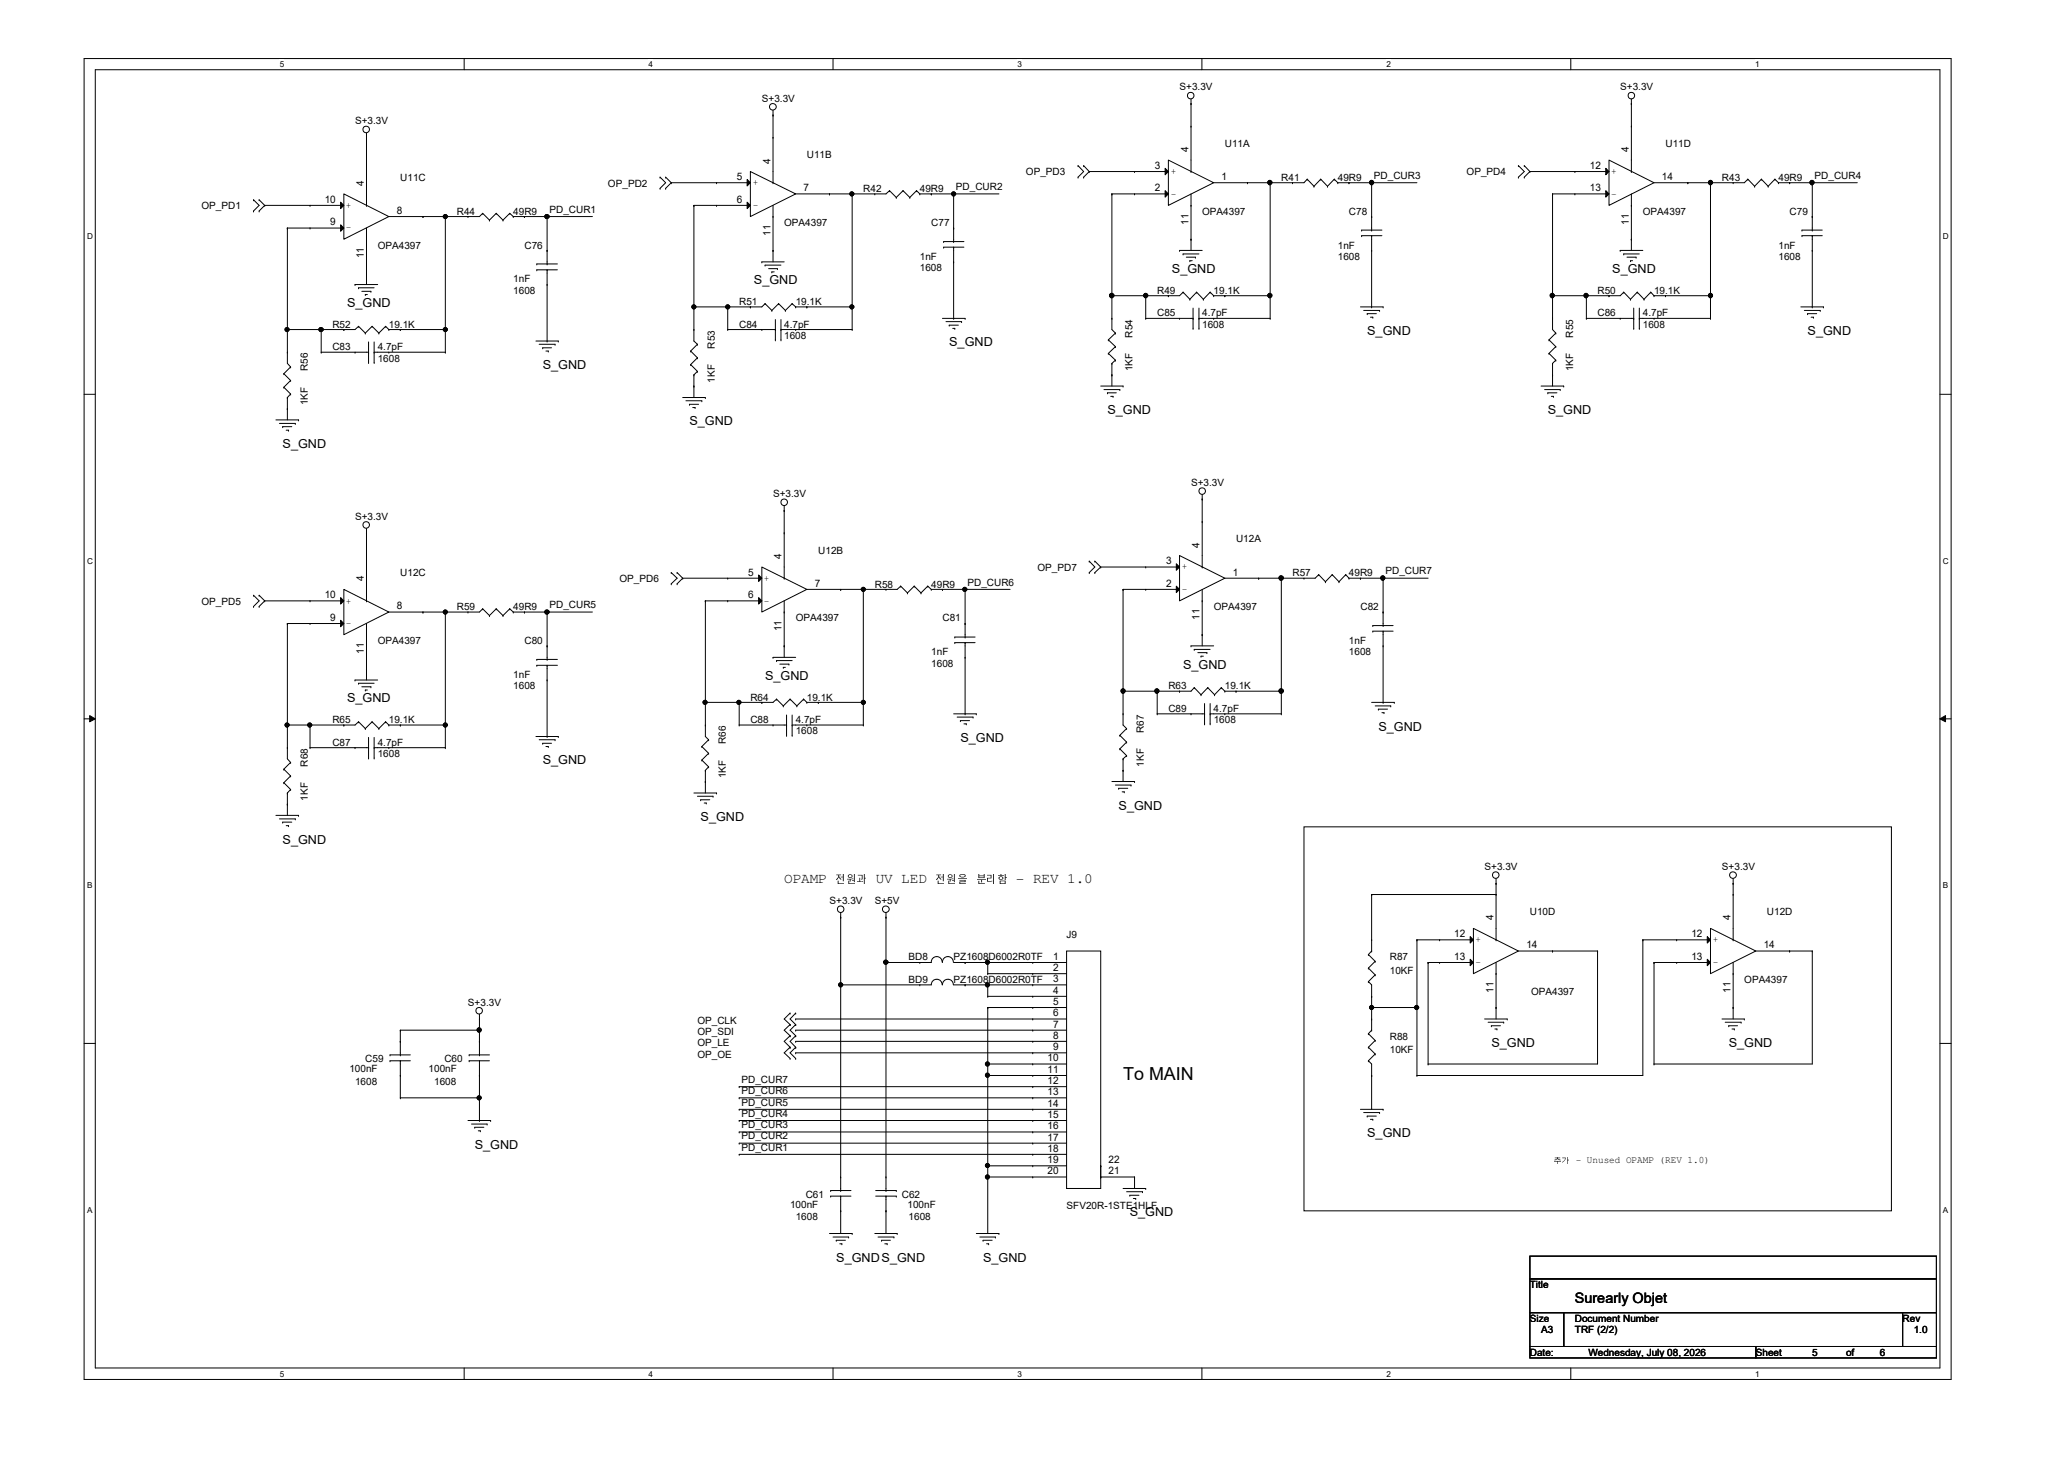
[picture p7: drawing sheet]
<svg xmlns="http://www.w3.org/2000/svg" width="297mm" height="210mm" viewBox="0 0 297 210" stroke-linecap="round" stroke-linejoin="round" font-family="sans-serif">
<path d="M12.1 8.4h268.7v190.1h-268.7zM13.7 10h265.5v186.8h-265.5z" fill="none" stroke="#000" stroke-width=".14"/>
<g fill="#fff">
<path d="M40.3 8.6h.5v1.3h-.5z"/>
<path d="M40.3 197h.5v1.3h-.5z"/>
</g>
<path d="M66.8 8.4v1.6M66.8 196.8v1.6" fill="none" stroke="#000" stroke-width=".14"/>
<g fill="#fff">
<path d="M93.3 8.6h.6v1.3h-.6z"/>
<path d="M93.3 197h.6v1.3h-.6z"/>
</g>
<path d="M119.9 8.4v1.6M119.9 196.8v1.6" fill="none" stroke="#000" stroke-width=".14"/>
<g fill="#fff">
<path d="M146.4 8.6h.6v1.3h-.6z"/>
<path d="M146.4 197h.6v1.3h-.6z"/>
</g>
<path d="M173 8.4v1.6M173 196.8v1.6" fill="none" stroke="#000" stroke-width=".14"/>
<g fill="#fff">
<path d="M199.5 8.6h.6v1.3h-.6z"/>
<path d="M199.5 197h.6v1.3h-.6z"/>
</g>
<path d="M226.1 8.4v1.6M226.1 196.8v1.6" fill="none" stroke="#000" stroke-width=".14"/>
<g fill="#fff">
<path d="M252.6 8.6h.6v1.3h-.6z"/>
<path d="M252.6 197h.6v1.3h-.6z"/>
<path d="M12.5 33.4h.8v1.3h-.8z"/>
<path d="M279.6 33.4h.8v1.3h-.8z"/>
<path d="M12.5 80.1h.8v1.3h-.8z"/>
<path d="M279.6 80.1h.8v1.3h-.8z"/>
</g>
<path d="M12.1 56.7h1.6M279.2 56.7h1.6" fill="none" stroke="#000" stroke-width=".14"/>
<g fill="#fff">
<path d="M12.5 126.7h.7v1.4h-.7z"/>
<path d="M279.6 126.7h.7v1.4h-.7z"/>
</g>
<path d="M12.1 103.4h1.6M12.9 103l.8 .4-.8 .4zM279.2 103.4l.8-.4v.8zM279.2 103.4h1.6" fill="none" stroke="#000" stroke-width=".14"/>
<path d="M12.9 103l.8 .4-.8 .4zM279.2 103.4l.8-.4v.8z" fill="#000"/>
<g fill="#fff">
<path d="M12.5 173.4h.7v1.4h-.7z"/>
<path d="M279.6 173.4h.7v1.4h-.7z"/>
</g>
<g fill="none" stroke="#000" stroke-width=".14">
<path d="M52.7 19.8h.1M52.7 19.1v10.4M111.2 16.6h.1M111.2 19.8h.1M111.2 15.9v10.4M171.4 14.9h.1M171.4 18.2h.1M171.4 14.3v10.4M234.8 14.9h.1M234.8 18.2h.1M234.8 14.3v10.4M36.5 30.4h.1"/>
<path d="M36.5 28.7h.1M36.5 28.7l.8 .8-.8 .9M37.3 28.7h.1M37.3 30.4h.1M37.3 28.7l.8 .8M38.1 29.5h.1M38.1 29.5l-.8 .9M38.1 29.5h11.4M41.4 32.8h.1M41.4 32.8v19.5l.4 .5M41.4 32.8h8.1M44.6 29.5h.1"/>
<path d="M44.6 32.8h.1M49 29.1l.5 .4-.5 .5zM49 32.3l.5 .5-.5 .5zM49.5 27.9l6.5 3.3-6.5 3.2zM52.7 29.5h.1M52.7 34.4h.1M52.7 39.3h.1M52.7 23h.1M52.7 32.8v8.1M60.9 31.2h.1M64.1 31.2h.1M64.1 31.2v19.5"/>
<path d="M67.3 31.2h.1M69.5 30.7h.1M69.5 30.7l-.5 .5h-13M69.5 30.7l.9 1M70.4 31.7h.1M71.4 30.7h.1M71.4 30.7l-1 1M71.4 30.7l1 1M72.4 31.7h.1M73.4 30.7h.1M73.4 30.7l-1 1M73.4 30.7l.5 .5"/>
<path d="M73.9 31.2h.1M73.9 31.2h11.4M75.5 31.2h.1M77.3 38.8h.1M77.3 38h.1M77.3 38.8h2.9M77.3 38h2.9M78.7 38h.1M78.7 38.8h.1M78.7 36h.1M78.7 31.2h.1M78.7 31.2v6.8"/>
<path d="M78.7 38.8v10.3M95 27.1h.1M95 25.5h.1M95 25.5l.8 .8-.8 .8M95.8 25.5h.1M95.8 27.1h.1M95.8 25.5l.8 .8M96.6 26.3h.1M96.6 26.3l-.8 .8M96.6 26.3h11.4M99.9 29.5h.1M99.9 29.5h8.1"/>
<path d="M99.9 29.5v19.6l.5 .4M103.1 26.3h.1M103.1 29.5h.1M107.5 25.8l.5 .5-.5 .5zM107.5 29.1l.5 .4-.5 .5zM108 24.7l6.5 3.2-6.5 3.3zM109.6 37.7h.1M109.6 37.7h3.3M110.1 38.1h.1M110.1 38.1h2.3M110.6 38.7h1.3M111.1 39.1h.1"/>
<path d="M111.1 39.1h.3M111.2 26.3h.1M111.2 31.2h.1M111.2 36h.1M111.2 29.5v8.2M111.9 38.7h.1M119.4 27.9h.1M122.6 27.9h.1M122.6 27.9v19.5M125.9 27.9h.1M128 27.4h.1M128 27.4l-.5 .5h-13"/>
<path d="M128 27.4l1 1M129 28.4h.1M130 27.4h.1M130 27.4l-1 1M130 27.4l.9 1M130.9 28.4h.1M131.9 27.4h.1M131.9 27.4l-1 1M131.9 27.4l.5 .5M132.4 27.9h.1M132.4 27.9h11.4M134 27.9h.1"/>
<path d="M135.8 35.6h.1M135.8 34.8h.1M135.8 35.6h2.9M135.8 34.8h2.9M137.2 34.8h.1M137.2 35.6h.1M137.2 32.8h.1M137.2 37.7h.1M137.2 27.9h.1M137.2 27.9v6.9M137.2 35.6v10.2M155.1 25.5h.1"/>
<path d="M155.1 23.8h.1M155.1 23.8l.9 .9-.9 .8M156 23.8h.1M156 25.5h.1M156 23.8l.8 .9M156.8 24.7h.1M156.8 24.7l-.8 .8M156.8 24.7h11.3M160 27.9h.1M160 27.9h8.1M160 27.9v19.5l.5 .5M163.3 24.7h.1"/>
<path d="M163.3 27.9h.1M167.7 24.2l.4 .5-.4 .4zM167.7 27.4l.4 .5-.4 .5zM168.1 23l6.6 3.3-6.6 3.2zM169.8 36h.1M169.8 36h3.2M170.3 36.5h.1M170.3 36.5h2.2M170.7 37h1.3M171.2 37.5h.1M171.2 37.5h.4M171.4 24.7h.1"/>
<path d="M171.4 29.5h.1M171.4 34.4h.1M171.4 27.9v8.1M172 37h.1M179.5 26.3h.1M182.8 26.3h.1M182.8 26.3v19.5M186 26.3h.1M188.1 25.8h.1M188.1 25.8l-.4 .5h-13M188.1 25.8l1 1M189.1 26.8h.1"/>
<path d="M190.1 25.8h.1M190.1 25.8l-1 1M190.1 25.8l.9 1M191 26.8h.1M192 25.8h.1M192 25.8l-1 1M192 25.8l.5 .5M192.5 26.3h.1M192.5 26.3h11.4M194.1 26.3h.1M196 33.9h.1M196 33.1h.1"/>
<path d="M196 33.9h2.9M196 33.1h2.9M197.4 33.1h.1M197.4 33.9h.1M197.4 31.2h.1M197.4 36h.1M197.4 26.3h.1M197.4 26.3v6.8M197.4 33.9v10.3M218.5 25.5h.1M218.5 23.8h.1M218.5 23.8l.9 .9-.9 .8"/>
<path d="M219.4 23.8h.1M219.4 25.5h.1M219.4 23.8l.8 .9M220.2 24.7h.1M220.2 24.7l-.8 .8M220.2 24.7h11.4M223.4 27.9h.1M223.4 27.9h8.2M223.4 27.9v19.5l.5 .5M226.6 24.7h.1M226.6 27.9h.1M231.1 24.2l.5 .5-.5 .4z"/>
<path d="M231.1 27.4l.5 .5-.5 .5zM231.6 23l6.4 3.3-6.4 3.2zM233.2 36h.1M233.2 36h3.2M233.7 36.5h.1M233.7 36.5h2.2M234.1 37h1.4M234.7 37.5h.1M234.7 37.5h.2M234.8 24.7h.1M234.8 29.5h.1M234.8 34.4h.1"/>
<path d="M234.8 27.9v8.1M235.5 37h.1M242.9 26.3h.1M246.2 26.3h.1M246.2 26.3v19.5M249.4 26.3h.1M251.5 25.8h.1M251.5 25.8l-.5 .5h-13M251.5 25.8l1 1M252.5 26.8h.1M253.5 25.8h.1M253.5 25.8l-1 1"/>
<path d="M253.5 25.8l1 1M254.5 26.8h.1M255.4 25.8h.1M255.4 25.8l-.9 1M255.4 25.8l.5 .5M255.9 26.3h.1M255.9 26.3h11.4M257.6 26.3h.1M259.3 33.9h.1M259.3 33.1h.1M259.3 33.9h3M259.3 33.1h3"/>
<path d="M260.8 33.1h.1M260.8 33.9h.1M260.8 31.2h.1M260.8 36h.1M260.8 26.3h.1M260.8 26.3v6.8M260.8 33.9v10.3M40.8 53.8h.1M40.8 55.7h.1M40.8 53.8l1 .9M40.8 55.7l1 1M41.4 57.2h.1"/>
<path d="M41.4 50.7h.1M41.4 58.8h.1M41.4 47.4h.1M41.4 57.2v3.2M41.8 52.8h.1M41.8 54.7h.1M41.8 56.7h.1M41.8 52.8l-1 1M41.8 54.7l-1 1M41.8 56.7l-.4 .5M46.2 47.4h.1M46.2 50.7h.1"/>
<path d="M46.2 50.7h6.8M46.2 47.4v3.3M49.5 47.4h.1M51.1 40.9h.1M51.1 50.7h.1M51.1 40.9h3.3M51.6 41.4h.1M51.6 46.9h.1M51.6 41.4h2.2M51.6 46.9l-.5 .5h-9.7M51.6 46.9l1 1M52.1 41.9h1.3"/>
<path d="M52.6 42.4h.1M52.6 47.9h.1M52.6 42.4h.3M53 50.7h.1M53 52.2h.1M53 49.2v3M53.4 41.9h.1M53.5 46.9h.1M53.5 46.9l-.9 1M53.5 46.9l1 1M53.8 52.2h.1M53.8 50.7h.1"/>
<path d="M53.8 50.7h10.3M53.8 49.2v3M54.5 47.9h.1M55.5 46.9h.1M55.5 46.9l-1 1M55.5 46.9l.5 .5M56 50.7h.1M56 47.4h.1M56 47.4h8.1M57.6 47.4h.1M64.1 50.7h.1M64.1 47.4h.1"/>
<path d="M77.1 49.1h3.2M77.6 49.5h2.3M78.1 50h.1M78.1 50h1.3M78.6 50.5h.3M78.7 40.9h.1M78.7 49.1h.1M78.9 50.5h.1M79.9 49.5h.1M80.3 49.1h.1M98.3 57.2h3.2M98.7 57.7h2.3"/>
<path d="M99.2 58.2h.1M99.2 58.2h1.3M99.4 50.5h.1M99.4 52.5h.1M99.4 50.5l1 1M99.4 52.5l1 .9M99.7 58.6h.3M99.9 53.9h.1M99.9 47.4h.1M99.9 55.5h.1M99.9 44.2h.1M99.9 53.9v3.3"/>
<path d="M100 58.6h.1M100.4 49.5h.1M100.4 51.5h.1M100.4 53.4h.1M100.4 53.4l-.5 .5M100.4 49.5l-1 1M100.4 51.5l-1 1M101 57.7h.1M101.5 57.2h.1M104.7 44.2h.1M104.7 47.4h.1M104.7 47.4h6.9"/>
<path d="M104.7 44.2v3.2M108 44.2h.1M109.6 47.4h.1M110.1 43.7h.1M110.1 43.7l-.5 .5h-9.7M110.1 43.7l1 1M111.1 44.7h.1M111.6 47.4h.1M111.6 48.9h.1M111.6 46v2.9M112.1 43.7h.1M112.1 43.7l-1 1"/>
<path d="M112.1 43.7l.9 1M112.4 48.9h.1M112.4 47.4h.1M112.4 47.4h10.2M112.4 46v2.9M113 44.7h.1M114 43.7h.1M114 43.7l-1 1M114 43.7l.5 .5M114.5 44.2h.1M114.5 47.4h.1M114.5 44.2h8.1"/>
<path d="M116.1 44.2h.1M122.6 47.4h.1M122.6 44.2h.1M135.6 45.8h3.3M136.1 46.3h2.3M136.6 46.8h.1M136.6 46.8h1.3M137.1 47.2h.3M137.2 45.8h.1M137.4 47.2h.1M138.4 46.3h.1M138.9 45.8h.1"/>
<path d="M158.4 55.5h3.2M158.9 56h2.3M159.4 56.5h.1M159.4 56.5h1.3M159.5 48.9h.1M159.5 50.8h.1M159.5 48.9l1 1M159.5 50.8l1 1M159.8 57h.4M160 52.3h.1M160 45.8h.1M160 53.9h.1"/>
<path d="M160 42.5h.1M160 52.3v3.2M160.2 57h.1M160.5 47.9h.1M160.5 49.9h.1M160.5 51.8h.1M160.5 47.9l-1 1M160.5 49.9l-1 .9M160.5 51.8l-.5 .5M161.2 56h.1M161.6 55.5h.1M164.9 42.5h.1"/>
<path d="M164.9 45.8h.1M164.9 45.8h6.8M164.9 42.5v3.3M168.1 42.5h.1M169.8 45.8h.1M170.3 42h.1M170.3 42l-.5 .5h-9.8M170.3 42l.9 1.1M171.2 43.1h.1M171.7 45.8h.1M171.7 47.2h.1M171.7 44.3v2.9"/>
<path d="M172.2 42h.1M172.2 42l-1 1.1M172.2 42l1 1.1M172.5 47.2h.1M172.5 45.8h.1M172.5 45.8h10.3M172.5 44.3v2.9M173.2 43.1h.1M174.2 42h.1M174.2 42l-1 1.1M174.2 42l.5 .5M174.7 42.5h.1"/>
<path d="M174.7 45.8h.1M174.7 42.5h8.1M176.3 42.5h.1M182.8 45.8h.1M182.8 42.5h.1M195.8 44.2h3.2M196.3 44.7h2.2M196.8 45.1h.1M196.8 45.1h1.3M197.2 45.6h.4M197.4 44.2h.1M197.6 45.6h.1"/>
<path d="M198.5 44.7h.1M199 44.2h.1M221.8 55.5h3.2M222.3 56h2.2M222.8 56.5h.1M222.8 56.5h1.3M222.9 48.9h.1M222.9 50.8h.1M222.9 48.9l1 1M222.9 50.8l1 1M223.3 57h.3M223.4 52.3h.1"/>
<path d="M223.4 45.8h.1M223.4 53.9h.1M223.4 42.5h.1M223.4 52.3v3.2M223.6 57h.1M223.9 47.9h.1M223.9 49.9h.1M223.9 51.8h.1M223.9 51.8l-.5 .5M223.9 47.9l-1 1M223.9 49.9l-1 .9M224.5 56h.1"/>
<path d="M225 55.5h.1M228.3 42.5h.1M228.3 45.8h.1M228.3 45.8h6.8M228.3 42.5v3.3M231.6 42.5h.1M233.2 45.8h.1M233.7 42h.1M233.7 42l-.5 .5h-9.8M233.7 42l1 1.1M234.7 43.1h.1M235.1 45.8h.1"/>
<path d="M235.1 47.2h.1M235.1 44.3v2.9M235.6 42h.1M235.6 42l-.9 1.1M235.6 42l1 1.1M235.9 47.2h.1M235.9 45.8h.1M235.9 45.8h10.3M235.9 44.3v2.9M236.6 43.1h.1M237.6 42h.1M237.6 42l-1 1.1"/>
<path d="M237.6 42l.4 .5M238 45.8h.1M238 42.5h.1M238 42.5h8.2M239.7 42.5h.1M246.2 45.8h.1M246.2 42.5h.1M259.2 44.2h3.2M259.7 44.7h2.3M260.1 45.1h.1M260.1 45.1h1.3M260.6 45.6h.4"/>
<path d="M260.8 44.2h.1M261 45.6h.1M262 44.7h.1M262.4 44.2h.1M39.7 60.4h3.3M40.2 60.9h2.3M40.7 61.4h.1M40.7 61.4h1.3M41.2 61.9h.3M41.5 61.9h.1M42.5 60.9h.1M43 60.4h.1"/>
<path d="M52.7 76.7h.1M52.7 79.9h.1M52.7 76v10.4M112.9 73.4h.1M112.9 76.7h.1M112.9 72.8v10.4M169.8 79.9l6.5 3.3-6.5 3.2zM173 71.8h.1M173 75.1h.1M173 71.2v10.4M36.5 87.2h.1M36.5 85.6h.1"/>
<path d="M36.5 85.6l.8 .8-.8 .8M37.3 85.6h.1M37.3 87.2h.1M37.3 85.6l.8 .8M38.1 86.4h.1M38.1 86.4l-.8 .8M38.1 86.4h11.4M41.4 89.7h.1M41.4 89.7h8.1M41.4 89.7v19.5l.4 .5M44.6 86.4h.1M44.6 89.7h.1"/>
<path d="M49 86l.5 .4-.5 .5zM49 89.2l.5 .5-.5 .5zM49.5 84.8l6.5 3.3-6.5 3.2zM51.1 97.8h.1M51.1 97.8h3.3M51.6 98.3h.1M51.6 98.3h2.2M52.1 98.8h1.3M52.6 99.3h.1M52.6 99.3h.3M52.7 86.4h.1M52.7 91.3h.1"/>
<path d="M52.7 96.2h.1M52.7 89.7v8.1M53.4 98.8h.1M60.9 88.1h.1M64.1 88.1h.1M64.1 88.1v19.5M67.3 88.1h.1M69.5 87.6h.1M69.5 87.6l-.5 .5h-13M69.5 87.6l.9 1M70.4 88.6h.1M71.4 87.6h.1"/>
<path d="M71.4 87.6l-1 1M71.4 87.6l1 1M72.4 88.6h.1M73.4 87.6h.1M73.4 87.6l-1 1M73.4 87.6l.5 .5M73.9 88.1h.1M73.9 88.1h11.4M75.5 88.1h.1M77.3 95.7h.1M77.3 94.9h.1M77.3 95.7h2.9"/>
<path d="M77.3 94.9h2.9M78.7 94.9h.1M78.7 95.7h.1M78.7 92.9h.1M78.7 97.8h.1M78.7 88.1h.1M78.7 88.1v6.8M78.7 95.7v10.3M96.6 84h.1M96.6 82.4h.1M96.6 82.4l.8 .8-.8 .8M97.4 82.4h.1"/>
<path d="M97.4 84h.1M97.4 82.4l.9 .8M98.3 83.2h.1M98.3 83.2l-.9 .8M98.3 83.2h11.3M101.5 86.4h.1M101.5 86.4h8.1M101.5 86.4v19.6l.5 .4M104.7 83.2h.1M104.7 86.4h.1M109.2 82.7l.4 .5-.4 .5zM109.2 86l.4 .4-.4 .5z"/>
<path d="M109.6 81.6l6.5 3.2-6.5 3.3zM111.2 94.6h.1M111.2 94.6h3.3M111.8 95h.1M111.8 95h2.2M112.2 95.5h1.3M112.7 96h.1M112.7 96h.3M112.9 83.2h.1M112.9 88.1h.1M112.9 92.9h.1M112.9 86.4v8.2"/>
<path d="M113.5 95.5h.1M121 84.8h.1M124.2 84.8h.1M124.2 84.8v19.5M127.5 84.8h.1M129.6 84.3h.1M129.6 84.3l-.5 .5h-13M129.6 84.3l1 1M130.6 85.3h.1M131.6 84.3h.1M131.6 84.3l-1 1M131.6 84.3l.9 1"/>
<path d="M132.5 85.3h.1M133.5 84.3h.1M133.5 84.3l-1 1M133.5 84.3l.5 .5M134 84.8h.1M134 84.8h11.4M135.6 84.8h.1M137.4 92.5h.1M137.4 91.7h.1M137.4 92.5h2.9M137.4 91.7h2.9M138.9 91.7h.1"/>
<path d="M138.9 92.5h.1M138.9 89.7h.1M138.9 94.6h.1M138.9 84.8h.1M138.9 84.8v6.9M138.9 92.5v10.2M156.8 82.4h.1M156.8 80.7h.1M156.8 80.7l.8 .9-.8 .8M157.6 80.7h.1M157.6 82.4h.1M157.6 80.7l.8 .9"/>
<path d="M158.4 81.6h.1M158.4 81.6l-.8 .8M158.4 81.6h11.4M161.6 84.8h.1M161.6 99.4h.1M161.6 84.8h8.2M161.6 84.8v19.5l.5 .5M164.9 81.6h.1M164.9 84.8h.1M166.5 99.4h.1M166.5 99.4v3.3M169.3 81.1l.5 .5-.5 .4z"/>
<path d="M169.3 84.3l.5 .5-.5 .5zM169.8 99.4h.1M171.4 92.9h.1M171.4 92.9h3.3M171.9 93.4h.1M171.9 98.9h.1M171.9 93.4h2.3M171.9 98.9l-.5 .5h-9.8M171.9 98.9l.9 1M172.4 93.9h1.3M172.8 94.4h.1M172.8 99.9h.1"/>
<path d="M172.8 94.4h.4M173 81.6h.1M173 86.4h.1M173 91.3h.1M173 84.8v8.1M173.7 93.9h.1M173.8 98.9h.1M173.8 98.9l-1 1M173.8 98.9l1 1M174.8 99.9h.1M175.8 98.9h.1M175.8 98.9l-1 1"/>
<path d="M175.8 98.9l.5 .5M176.3 99.4h.1M176.3 99.4h8.1M177.9 99.4h.1M181.1 83.2h.1M184.4 83.2h.1M184.4 99.4h.1M184.4 83.2v19.5M187.7 83.2h.1M189.8 82.7h.1M189.8 82.7l-.5 .5h-13M189.8 82.7l1 1"/>
<path d="M190.8 83.7h.1M191.7 82.7h.1M191.7 82.7l-.9 1M191.7 82.7l1 1M192.7 83.7h.1M193.7 82.7h.1M193.7 82.7l-1 1M193.7 82.7l.4 .5M194.1 83.2h.1M194.1 83.2h11.4M195.8 83.2h.1M197.6 90.8h.1"/>
<path d="M197.6 90h.1M197.6 90.8h2.9M197.6 90h2.9M199 90h.1M199 90.8h.1M199 88.1h.1M199 92.9h.1M199 83.2h.1M199 83.2v6.8M199 90.8v10.2M39.7 117.3h3.3M40.2 117.8h2.3"/>
<path d="M40.7 118.3h.1M40.7 118.3h1.3M40.8 110.7h.1M40.8 112.6h.1M40.8 110.7l1 .9M40.8 112.6l1 1M41.2 118.8h.3M41.4 114.1h.1M41.4 107.6h.1M41.4 115.7h.1M41.4 104.3h.1M41.4 114.1v3.2"/>
<path d="M41.5 118.8h.1M41.8 109.7h.1M41.8 111.6h.1M41.8 113.6h.1M41.8 109.7l-1 1M41.8 111.6l-1 1M41.8 113.6l-.4 .5M42.5 117.8h.1M43 117.3h.1M44.6 104.3h.1M44.6 107.6h.1M44.6 107.6h8.4"/>
<path d="M44.6 104.3v3.3M49.5 104.3h.1M51.1 107.6h.1M51.6 103.8h.1M51.6 103.8l-.5 .5h-9.7M51.6 103.8l1 1M52.6 104.8h.1M53 107.6h.1M53 109.1h.1M53 106.1v3M53.5 103.8h.1M53.5 103.8l-.9 1"/>
<path d="M53.5 103.8l1 1M53.8 109.1h.1M53.8 107.6h.1M53.8 106.1v3M53.8 107.6h10.3M54.5 104.8h.1M55.5 103.8h.1M55.5 103.8l-1 1M55.5 103.8l.5 .5M56 104.3h.1M56 107.6h.1M56 104.3h8.1"/>
<path d="M57.6 104.3h.1M64.1 107.6h.1M64.1 104.3h.1M77.1 106h3.2M77.6 106.4h2.3M78.1 106.9h.1M78.1 106.9h1.3M78.6 107.4h.3M78.7 106h.1M78.9 107.4h.1M79.9 106.4h.1M80.3 106h.1"/>
<path d="M99.9 114.1h3.2M100.4 114.6h2.2M100.8 115.1h.1M100.8 115.1h1.3M101 107.4h.1M101 109.3h.1M101 107.4l1 1M101 109.3l1 1M101.3 115.5h.3M101.5 110.8h.1M101.5 104.3h.1M101.5 112.4h.1"/>
<path d="M101.5 101h.1M101.5 110.8v3.3M101.6 115.5h.1M102 106.4h.1M102 108.4h.1M102 110.3h.1M102 106.4l-1 1M102 108.4l-1 .9M102 110.3l-.5 .5M102.6 114.6h.1M103.1 114.1h.1M106.4 101h.1"/>
<path d="M106.4 104.3h.1M106.4 104.3h6.8M106.4 101v3.3M109.6 101h.1M111.2 104.3h.1M111.8 100.6h.1M111.8 100.6l-.6 .4h-9.7M111.8 100.6l.9 1M112.7 101.6h.1M113.2 104.3h.1M113.2 105.8h.1M113.2 102.9v2.9"/>
<path d="M113.7 100.6h.1M113.7 100.6l-1 1M113.7 100.6l1 1M114 105.8h.1M114 104.3h.1M114 104.3h10.2M114 102.9v2.9M114.7 101.6h.1M115.7 100.6h.1M115.7 100.6l-1 1M115.7 100.6l.4 .4M116.1 101h.1"/>
<path d="M116.1 104.3h.1M116.1 101h8.1M117.8 101h.1M124.2 104.3h.1M124.2 101h.1M137.2 102.7h3.3M137.7 103.2h2.3M138.2 103.7h.1M138.2 103.7h1.3M138.7 104.1h.4M138.9 102.7h.1M139.1 104.1h.1"/>
<path d="M140 103.2h.1M140.5 102.7h.1M160 112.4h3.3M160.5 112.9h2.3M161 113.4h.1M161 113.4h1.3M161.2 105.8h.1M161.2 107.7h.1M161.2 105.8l.9 1M161.2 107.7l.9 1M161.5 113.9h.3M161.6 109.2h.1"/>
<path d="M161.6 102.7h.1M161.6 110.8h.1M161.6 109.2v3.2M161.8 113.9h.1M162.1 104.8h.1M162.1 106.8h.1M162.1 108.7h.1M162.1 104.8l-.9 1M162.1 106.8l-.9 .9M162.1 108.7l-.5 .5M162.8 112.9h.1M163.3 112.4h.1"/>
<path d="M166.5 102.7h.1M166.5 102.7h6.9M171.4 102.7h.1M173.4 102.7h.1M173.4 104.1h.1M173.4 101.2v2.9M174.2 104.1h.1M174.2 102.7h.1M174.2 102.7h10.2M174.2 101.2v2.9M176.3 102.7h.1M184.4 102.7h.1"/>
<path d="M187.7 119h84.5v55.2h-84.5zM197.4 101h3.3M197.9 101.6h2.2M198.4 102h.1M198.4 102h1.3M198.9 102.5h.3M199 101h.1M199.2 102.5h.1M200.1 101.6h.1M200.7 101h.1M121 132h.1M121 131.3v40"/>
<path d="M127.5 132h.1M127.5 138.5h.1M127.5 131.3v40M132.4 138.5h.1M135.6 138.4a.78 .78 0 0 0-.8-.8 .78 .78 0 0 0-.8 .9h-6.5M137.2 138.4a.78 .78 0 0 0-.8-.8 .78 .78 0 0 0-.8 .9M137.2 138.5h16.3M138.9 138.5h.1M142.2 138.5h.1M142.2 138.5v1.6M148.6 138.5h.1M153.5 136.8h4.9v34.2h-4.9z"/>
<path d="M196.9 139.3h.1M196.9 137.3h.1M196.9 139.3l1 1M196.9 137.3l1 1M197.4 136.8h.1M197.4 135.2h.1M197.4 128.7h.1M197.4 136.8l-.5 .5M197.4 128.7v8.1M197.4 128.7h17.9M197.9 138.3h.1M197.9 138.3l-1 1"/>
<path d="M203.9 135.2h.1M203.9 135.2h8.1M203.9 135.2v19.5M205.5 138.5h.1M205.5 138.5h6.5M205.5 138.5v14.6M207.2 135.2h.1M207.2 138.5h.1M211.6 134.7l.4 .5-.4 .5zM211.6 138l.4 .5-.4 .4zM212 133.6l6.5 3.2-6.5 3.3zM215.3 127.1h.1"/>
<path d="M215.3 135.2h.1M215.3 128.7h.1M215.3 126.4v8.8M215.3 138.5v8.1M218.5 136.8h11.4M223.4 136.8h.1M229.9 136.8h.1M229.9 136.8v16.3h-24.4M236.4 135.2h.1M236.4 135.2v19.5h-32.5M236.4 135.2h9.8M238 138.5h.1"/>
<path d="M238 138.5h8.2M238 138.5v14.6M241.3 135.2h.1M241.3 138.5h.1M245.7 134.7l.5 .5-.5 .5zM245.7 138l.5 .5-.5 .4zM246.2 133.6l6.5 3.2-6.5 3.3zM249.4 127.1h.1M249.4 135.2h.1M249.4 128.7h.1M249.4 126.4v8.8M249.4 138.5v8.1"/>
<path d="M252.7 136.8h8.1M257.6 136.8h.1M260.8 136.8h.1M260.8 136.8v16.3h-22.8M12.1 150.1h1.6M56.1 152.6h.1M56.1 151.8h.1M56.1 152.6h3M56.1 151.8h3M57.6 151.8h.1M57.6 152.6h.1M57.6 149.8h.1"/>
<path d="M57.6 154.7h.1M57.6 148.2h.1M57.6 157.9h.1M57.6 148.2v3.6M57.6 152.6v5.3M57.6 148.2h11.4M57.6 157.9h11.4M67.5 152.6h.1M67.5 151.8h.1M67.5 152.6h2.9M67.5 151.8h2.9M69 146.6h.1"/>
<path d="M69 151.8h.1M69 152.6h.1M69 149.8h.1M69 154.7h.1M69 148.2h.1M69 157.9h.1M69 145.9v5.9M69 152.6v8.6M106.4 159.6h.1M106.4 157.9h.1M106.4 156.3h.1M106.4 159.6h47.1"/>
<path d="M106.4 156.3h47.1M106.4 157.9h47.1M113.7 145.8h.1M113.7 147.4h.1M113.7 149h.1M113.7 150.7h.1M113.7 152.3h.1M113.7 145.8l-.8 .8 .8 .8M113.7 147.4l-.8 .8 .8 .8M113.7 149l-.8 .8 .8 .9M113.7 150.7l-.8 .8 .8 .8M114.5 145.8h.1"/>
<path d="M114.5 147.4h.1M114.5 149h.1M114.5 150.7h.1M114.5 152.3h.1M114.5 146.6h.1M114.5 148.2h.1M114.5 149.8h.1M114.5 151.5h.1M114.5 146.6h39M114.5 145.8l-.8 .8 .8 .8M114.5 147.4l-.8 .8 .8 .8M114.5 149l-.8 .8 .8 .9"/>
<path d="M114.5 150.7l-.8 .8 .8 .8M114.5 148.2h39M114.5 149.8h39M114.5 151.5h39M121 141.7h13a.78 .78 0 0 1 .8-.8 .78 .78 0 0 1 .8 .8M121 141.7h.1M132.4 141.7h.1M135.6 141.7a.78 .78 0 0 1 .8-.8 .78 .78 0 0 1 .8 .8M137.2 141.7h16.3M138.9 141.7h.1M142.2 154.7h.1M142.2 153.1h.1"/>
<path d="M142.2 144.9h.1M142.2 143.3h.1M142.2 141.7h.1M142.2 140.1h.1M142.2 140.1h11.3M142.2 143.3h11.3M142.2 144.9h11.3M142.2 153.1h11.3M142.2 154.7h11.3M142.2 141.7v1.6M142.2 144.9v32.6M148.6 140.1h.1"/>
<path d="M148.6 141.7h.1M148.6 143.3h.1M148.6 144.9h.1M148.6 146.6h.1M148.6 148.2h.1M148.6 149.8h.1M148.6 151.5h.1M148.6 153.1h.1M148.6 154.7h.1M148.6 156.3h.1M148.6 157.9h.1M148.6 159.6h.1"/>
<path d="M195.8 159.6h3.2M196.9 141.2h.1M196.9 152.6h.1M196.9 150.7h.1M196.9 148.7h.1M196.9 141.2l.5 .5v6.5M196.9 152.6l.5 .5v6.5M196.9 150.7l1 .9M196.9 148.7l1 1M197.4 143.3h.1M197.4 148.2h.1M197.4 154.7h.1"/>
<path d="M197.4 146.6h.1M197.4 144.9h.1M197.4 148.2l-.5 .5M197.4 144.9h6.5M197.9 140.3h.1M197.9 151.6h.1M197.9 149.7h.1M197.9 140.3l-1 .9M197.9 151.6l-1 1M197.9 149.7l-1 1M199 159.6h.1M203.9 144.9h.1"/>
<path d="M203.9 154.7h.1M205.5 153.1h.1M213.7 146.6h3.2M214.2 147.1h2.2M214.6 147.6h.1M214.6 147.6h1.3M215.1 148h.3M215.3 140.1h.1M215.3 144.9h.1M215.4 148h.1M216.4 147.1h.1M216.9 146.6h.1"/>
<path d="M238 153.1h.1M247.8 146.6h3.2M248.3 147.1h2.3M248.8 147.6h.1M248.8 147.6h1.3M249.3 148h.3M249.4 140.1h.1M249.4 144.9h.1M249.6 148h.1M250.6 147.1h.1M251 146.6h.1M279.2 150.1h1.6"/>
<path d="M67.3 161.2h3.3M67.9 161.7h2.2M68.3 162.2h.1M68.3 162.2h1.3M68.8 162.7h.3M69 161.2h.1M69.1 162.7h.1M70.1 161.7h.1M70.6 161.2h.1M106.4 166.1h.1M106.4 164.5h.1M106.4 162.9h.1"/>
<path d="M106.4 161.2h.1M106.4 161.2h47.1M106.4 162.9h47.1M106.4 164.5h47.1M106.4 166.1h47.1M119.4 177.5h3.2M119.5 172.1h.1M119.5 171.3h.1M119.5 172.1h3M119.5 171.3h3M119.9 178h2.2M120.4 178.4h.1"/>
<path d="M120.4 178.4h1.3M120.9 178.9h.3M121 171.3h.1M121 172.1h.1M121 169.3h.1M121 174.2h.1M121 172.1v5.4M121.2 178.9h.1M122.1 178h.1M122.6 177.5h.1M125.9 177.5h3.2M126 172.1h3"/>
<path d="M126 171.3h3M126.4 178h2.2M126.9 178.4h.1M126.9 178.4h1.2M127.3 178.9h.4M127.5 171.3h.1M127.5 172.1h.1M127.5 169.3h.1M127.5 174.2h.1M127.5 172.1v5.4M127.7 178.9h.1M128.6 178h.1"/>
<path d="M129 172.1h.1M129 171.3h.1M129.1 177.5h.1M140.5 177.5h3.3M141 178h2.3M141.5 178.4h.1M141.5 178.4h1.3M142 178.9h.3M142.2 169.3h.1M142.2 167.7h.1M142.2 167.7h11.3M142.2 169.3h11.3"/>
<path d="M142.3 178.9h.1M143.3 178h.1M143.8 177.5h.1M148.6 161.2h.1M148.6 162.9h.1M148.6 164.5h.1M148.6 166.1h.1M148.6 167.7h.1M148.6 169.3h.1M158.4 169.3h.1M158.4 167.7h.1M158.4 169.3h4.9"/>
<path d="M158.4 167.7v1.6M161.6 171h3.3M162.1 171.4h2.3M162.6 172h.1M162.6 172h1.3M163.1 172.4h.3M163.3 169.3h.1M163.3 169.3v1.7M163.4 172.4h.1M164.4 171.4h.1M164.9 171h.1M196.3 160.1h2.2"/>
<path d="M196.8 160.6h.1M196.8 160.6h1.3M197.2 161h.4M197.6 161h.1M198.5 160.1h.1M220.2 180.7h58.5v3.3h-58.5zM220.2 184h58.5v4.8h-58.5zM220.2 188.8h4.8v4.9h-4.8zM220.2 193.7h32.5v1.7h-32.5zM225 188.8h48.8v4.9h-48.8zM252.7 193.7h26v1.7h-26zM273.8 188.8h4.9v4.9h-4.9z"/>
<circle cx="52.7" cy="18.6" r=".47"/>
<circle cx="111.2" cy="15.4" r=".48"/>
<circle cx="171.4" cy="13.8" r=".47"/>
<circle cx="234.8" cy="13.8" r=".47"/>
<circle cx="64.1" cy="31.2" r=".3"/>
<circle cx="78.7" cy="31.2" r=".31"/>
<circle cx="122.6" cy="27.9" r=".3"/>
<circle cx="137.2" cy="27.9" r=".3"/>
<circle cx="182.7" cy="26.3" r=".31"/>
<circle cx="197.4" cy="26.3" r=".31"/>
<circle cx="246.2" cy="26.3" r=".31"/>
<circle cx="260.8" cy="26.3" r=".31"/>
<circle cx="41.3" cy="47.4" r=".3"/>
<circle cx="46.2" cy="47.4" r=".31"/>
<circle cx="64.1" cy="47.4" r=".3"/>
<circle cx="99.9" cy="44.1" r=".3"/>
<circle cx="104.7" cy="44.1" r=".3"/>
<circle cx="122.6" cy="44.1" r=".3"/>
<circle cx="160" cy="42.5" r=".32"/>
<circle cx="164.9" cy="42.5" r=".31"/>
<circle cx="182.7" cy="42.5" r=".31"/>
<circle cx="223.4" cy="42.5" r=".31"/>
<circle cx="228.2" cy="42.5" r=".31"/>
<circle cx="246.2" cy="42.5" r=".31"/>
<circle cx="52.7" cy="75.5" r=".47"/>
<circle cx="112.8" cy="72.3" r=".47"/>
<circle cx="173" cy="70.6" r=".47"/>
<circle cx="64.1" cy="88" r=".3"/>
<circle cx="78.7" cy="88" r=".31"/>
<circle cx="124.2" cy="84.8" r=".3"/>
<circle cx="138.9" cy="84.8" r=".3"/>
<circle cx="161.6" cy="99.4" r=".31"/>
<circle cx="166.5" cy="99.4" r=".31"/>
<circle cx="184.4" cy="99.4" r=".32"/>
<circle cx="184.4" cy="83.2" r=".32"/>
<circle cx="199" cy="83.2" r=".31"/>
<circle cx="41.3" cy="104.3" r=".3"/>
<circle cx="44.6" cy="104.3" r=".3"/>
<circle cx="64.1" cy="104.3" r=".3"/>
<circle cx="101.5" cy="101" r=".3"/>
<circle cx="106.3" cy="101" r=".3"/>
<circle cx="124.2" cy="101" r=".3"/>
<circle cx="121" cy="130.8" r=".47"/>
<circle cx="127.5" cy="130.8" r=".48"/>
<circle cx="127.5" cy="138.4" r=".31"/>
<circle cx="142.1" cy="138.4" r=".3"/>
<circle cx="215.3" cy="125.9" r=".47"/>
<circle cx="249.4" cy="125.9" r=".48"/>
<circle cx="68.9" cy="148.2" r=".31"/>
<circle cx="68.9" cy="145.4" r=".47"/>
<circle cx="69" cy="157.9" r=".3"/>
<circle cx="121" cy="141.7" r=".3"/>
<circle cx="142.1" cy="154.7" r=".3"/>
<circle cx="142.1" cy="153.1" r=".3"/>
<circle cx="142.1" cy="141.7" r=".3"/>
<circle cx="197.4" cy="144.9" r=".3"/>
<circle cx="203.9" cy="144.9" r=".3"/>
<circle cx="142.1" cy="167.7" r=".3"/>
<circle cx="142.1" cy="169.3" r=".3"/>
</g>
<g fill="#000">
<path d="M49 29.1l.5 .4-.5 .5zM49 32.3l.5 .5-.5 .5zM107.5 25.8l.5 .5-.5 .5zM107.5 29.1l.5 .4-.5 .5zM167.7 24.2l.4 .5-.4 .4zM167.7 27.4l.4 .5-.4 .5zM231.1 24.2l.5 .5-.5 .4zM231.1 27.4l.5 .5-.5 .5zM49 86l.5 .4-.5 .5zM49 89.2l.5 .5-.5 .5zM109.2 82.7l.4 .5-.4 .5zM109.2 86l.4 .4-.4 .5z"/>
<path d="M169.3 81.1l.5 .5-.5 .4zM169.3 84.3l.5 .5-.5 .5zM211.6 134.7l.4 .5-.4 .5zM211.6 138l.4 .5-.4 .4zM245.7 134.7l.5 .5-.5 .5zM245.7 138l.5 .5-.5 .4z"/>
<circle cx="64.1" cy="31.2" r=".3"/>
<circle cx="78.7" cy="31.2" r=".31"/>
<circle cx="122.6" cy="27.9" r=".3"/>
<circle cx="137.2" cy="27.9" r=".3"/>
<circle cx="182.7" cy="26.3" r=".31"/>
<circle cx="197.4" cy="26.3" r=".31"/>
<circle cx="246.2" cy="26.3" r=".31"/>
<circle cx="260.8" cy="26.3" r=".31"/>
<circle cx="41.3" cy="47.4" r=".3"/>
<circle cx="46.2" cy="47.4" r=".31"/>
<circle cx="64.1" cy="47.4" r=".3"/>
<circle cx="99.9" cy="44.1" r=".3"/>
<circle cx="104.7" cy="44.1" r=".3"/>
<circle cx="122.6" cy="44.1" r=".3"/>
<circle cx="160" cy="42.5" r=".32"/>
<circle cx="164.9" cy="42.5" r=".31"/>
<circle cx="182.7" cy="42.5" r=".31"/>
<circle cx="223.4" cy="42.5" r=".31"/>
<circle cx="228.2" cy="42.5" r=".31"/>
<circle cx="246.2" cy="42.5" r=".31"/>
<circle cx="64.1" cy="88" r=".3"/>
<circle cx="78.7" cy="88" r=".31"/>
<circle cx="124.2" cy="84.8" r=".3"/>
<circle cx="138.9" cy="84.8" r=".3"/>
<circle cx="161.6" cy="99.4" r=".31"/>
<circle cx="166.5" cy="99.4" r=".31"/>
<circle cx="184.4" cy="99.4" r=".32"/>
<circle cx="184.4" cy="83.2" r=".32"/>
<circle cx="199" cy="83.2" r=".31"/>
<circle cx="41.3" cy="104.3" r=".3"/>
<circle cx="44.6" cy="104.3" r=".3"/>
<circle cx="64.1" cy="104.3" r=".3"/>
<circle cx="101.5" cy="101" r=".3"/>
<circle cx="106.3" cy="101" r=".3"/>
<circle cx="124.2" cy="101" r=".3"/>
<circle cx="127.5" cy="138.4" r=".31"/>
<circle cx="142.1" cy="138.4" r=".3"/>
<circle cx="68.9" cy="148.2" r=".31"/>
<circle cx="69" cy="157.9" r=".3"/>
<circle cx="121" cy="141.7" r=".3"/>
<circle cx="142.1" cy="154.7" r=".3"/>
<circle cx="142.1" cy="153.1" r=".3"/>
<circle cx="142.1" cy="141.7" r=".3"/>
<circle cx="197.4" cy="144.9" r=".3"/>
<circle cx="203.9" cy="144.9" r=".3"/>
<circle cx="142.1" cy="167.7" r=".3"/>
<circle cx="142.1" cy="169.3" r=".3"/>
</g>
<text font-size="2.6" x="161.6" y="155.4">To MAIN</text>
<g font-size="2.1">
<text x="112.9" y="127">OPAMP</text>
<text x="126" y="127">UV LED</text>
<text x="146.2" y="127">- REV 1.0</text>
<text x="226.6" y="187.5">Surearly Objet</text>
</g>
<g font-size="1.8">
<text x="108.5" y="40.9">S_GND</text>
<text x="168.7" y="39.3">S_GND</text>
<text x="232" y="39.3">S_GND</text>
<text x="50" y="44.2">S_GND</text>
<text x="78.1" y="53.1">S_GND</text>
<text x="136.6" y="49.8">S_GND</text>
<text x="196.8" y="48.2">S_GND</text>
<text x="260.1" y="48.2">S_GND</text>
<text x="159.4" y="59.6">S_GND</text>
<text x="222.8" y="59.6">S_GND</text>
<text x="40.7" y="64.5">S_GND</text>
<text x="99.2" y="61.2">S_GND</text>
<text x="50" y="101">S_GND</text>
<text x="110.1" y="97.8">S_GND</text>
<text x="170.3" y="96.2">S_GND</text>
<text x="138.2" y="106.7">S_GND</text>
<text x="198.4" y="105.1">S_GND</text>
<text x="78.1" y="110">S_GND</text>
<text x="100.8" y="118.1">S_GND</text>
<text x="161" y="116.5">S_GND</text>
<text x="40.7" y="121.4">S_GND</text>
<text x="214.6" y="150.6">S_GND</text>
<text x="248.8" y="150.6">S_GND</text>
<text x="68.3" y="165.3">S_GND</text>
<text x="196.8" y="163.6">S_GND</text>
<text x="162.6" y="175">S_GND</text>
<text x="120.4" y="181.5">S_GNDS_GND</text>
<text x="141.5" y="181.5">S_GND</text>
</g>
<g font-size="1.5">
<text x="110.9" y="23.5" transform="rotate(-90 110.9 23.5)">4</text>
<text x="171" y="21.9" transform="rotate(-90 171 21.9)">4</text>
<text x="234.4" y="21.9" transform="rotate(-90 234.4 21.9)">4</text>
<text x="46.7" y="29.2">10</text>
<text x="52.4" y="26.8" transform="rotate(-90 52.4 26.8)">4</text>
<text x="106" y="25.9">5</text>
<text x="106" y="29.2">6</text>
<text x="115.7" y="27.5">7</text>
<text x="166.2" y="24.3">3</text>
<text x="166.2" y="27.5">2</text>
<text x="175.8" y="25.9">1</text>
<text x="228.8" y="24.3">12</text>
<text x="228.8" y="27.5">13</text>
<text x="239.2" y="25.9">14</text>
<text x="47.5" y="32.4">9</text>
<text x="57.1" y="30.8">8</text>
<text x="110.9" y="33.9" transform="rotate(-90 110.9 33.9)">11</text>
<text x="171" y="32.3" transform="rotate(-90 171 32.3)">11</text>
<text x="234.4" y="32.3" transform="rotate(-90 234.4 32.3)">11</text>
<text x="52.4" y="37.2" transform="rotate(-90 52.4 37.2)">11</text>
<text x="52.4" y="83.7" transform="rotate(-90 52.4 83.7)">4</text>
<text x="107.7" y="82.8">5</text>
<text x="112.5" y="80.4" transform="rotate(-90 112.5 80.4)">4</text>
<text x="167.8" y="81.2">3</text>
<text x="172.6" y="78.8" transform="rotate(-90 172.6 78.8)">4</text>
<text x="177.4" y="82.8">1</text>
<text x="46.7" y="86.1">10</text>
<text x="47.5" y="89.3">9</text>
<text x="57.1" y="87.7">8</text>
<text x="107.7" y="86.1">6</text>
<text x="117.3" y="84.4">7</text>
<text x="167.8" y="84.4">2</text>
<text x="172.6" y="89.2" transform="rotate(-90 172.6 89.2)">11</text>
<text x="52.4" y="94.1" transform="rotate(-90 52.4 94.1)">11</text>
<text x="112.5" y="90.8" transform="rotate(-90 112.5 90.8)">11</text>
<text x="120.2" y="127.1">전원과</text>
<text x="134.6" y="127.1">전원을</text>
<text x="140.4" y="127.1">분리함</text>
<text x="209.3" y="134.8">12</text>
<text x="214.9" y="132.4" transform="rotate(-90 214.9 132.4)">4</text>
<text x="219.7" y="136.4">14</text>
<text x="243.4" y="134.8">12</text>
<text x="249" y="132.4" transform="rotate(-90 249 132.4)">4</text>
<text x="253.8" y="136.4">14</text>
<text x="151.6" y="138.1">1</text>
<text x="151.6" y="139.7">2</text>
<text x="151.6" y="141.3">3</text>
<text x="151.6" y="143">4</text>
<text x="209.3" y="138.1">13</text>
<text x="214.9" y="142.8" transform="rotate(-90 214.9 142.8)">11</text>
<text x="243.4" y="138.1">13</text>
<text x="249" y="142.8" transform="rotate(-90 249 142.8)">11</text>
<text x="151.6" y="144.6">5</text>
<text x="151.6" y="146.2">6</text>
<text x="151.6" y="147.8">7</text>
<text x="151.6" y="149.4">8</text>
<text x="150.7" y="152.7">10</text>
<text x="150.7" y="154.3">11</text>
<text x="150.7" y="156">12</text>
<text x="151.6" y="151.1">9</text>
<text x="150.7" y="157.6">13</text>
<text x="150.7" y="159.2">14</text>
<text x="150.7" y="160.8">15</text>
<text x="150.7" y="162.5">16</text>
<text x="150.7" y="164.1">17</text>
<text x="150.7" y="165.7">18</text>
<text x="150.7" y="167.3">19</text>
<text x="159.6" y="167.3">22</text>
<text x="150.7" y="169">20</text>
<text x="159.6" y="169">21</text>
</g>
<g font-size="1.4">
<text x="51.1" y="17.9">S+3.3V</text>
<text x="109.6" y="14.6">S+3.3V</text>
<text x="169.8" y="13">S+3.3V</text>
<text x="233.2" y="13">S+3.3V</text>
<text x="116.1" y="22.8">U11B</text>
<text x="176.3" y="21.1">U11A</text>
<text x="239.7" y="21.1">U11D</text>
<text x="49.8" y="29.9">+</text>
<text x="57.6" y="26">U11C</text>
<text x="87.5" y="26.8">OP_PD2</text>
<text x="108.3" y="29.9">-</text>
<text x="108.3" y="26.7">+</text>
<text x="124.2" y="27.6">R42</text>
<text x="132.4" y="27.6">49R9</text>
<text x="137.6" y="27.3">PD_CUR2</text>
<text x="147.7" y="25.2">OP_PD3</text>
<text x="168.5" y="28.3">-</text>
<text x="168.5" y="25">+</text>
<text x="184.4" y="26">R41</text>
<text x="192.5" y="26">49R9</text>
<text x="197.7" y="25.7">PD_CUR3</text>
<text x="211.1" y="25.2">OP_PD4</text>
<text x="231.9" y="28.3">-</text>
<text x="231.9" y="25">+</text>
<text x="247.8" y="26">R43</text>
<text x="255.9" y="26">49R9</text>
<text x="261.2" y="25.7">PD_CUR4</text>
<text x="29" y="30.1">OP_PD1</text>
<text x="49.8" y="33.1">-</text>
<text x="54.4" y="35.8">OPA4397</text>
<text x="65.7" y="30.9">R44</text>
<text x="73.9" y="30.9">49R9</text>
<text x="75.5" y="35.8">C76</text>
<text x="79.1" y="30.6">PD_CUR1</text>
<text x="112.9" y="32.5">OPA4397</text>
<text x="134" y="32.5">C77</text>
<text x="173" y="30.9">OPA4397</text>
<text x="192.5" y="35.8">1nF</text>
<text x="194.1" y="30.9">C78</text>
<text x="236.4" y="30.9">OPA4397</text>
<text x="255.9" y="35.8">1nF</text>
<text x="257.6" y="30.9">C79</text>
<text x="73.9" y="40.6">1nF</text>
<text x="132.4" y="37.4">1nF</text>
<text x="132.4" y="39">1608</text>
<text x="192.5" y="37.4">1608</text>
<text x="255.9" y="37.4">1608</text>
<text x="47.8" y="47.2">R52</text>
<text x="56" y="47.2">19.1K</text>
<text x="73.9" y="42.3">1608</text>
<text x="106.4" y="43.9">R51</text>
<text x="106.4" y="47.2">C84</text>
<text x="112.9" y="47.2">4.7pF</text>
<text x="114.5" y="43.9">19.1K</text>
<text x="166.5" y="42.3">R49</text>
<text x="166.5" y="45.5">C85</text>
<text x="173" y="45.5">4.7pF</text>
<text x="173" y="47.2">1608</text>
<text x="174.7" y="42.3">19.1K</text>
<text x="229.9" y="45.5">C86</text>
<text x="229.9" y="42.3">R50</text>
<text x="236.4" y="45.5">4.7pF</text>
<text x="236.4" y="47.2">1608</text>
<text x="238" y="42.3">19.1K</text>
<text x="44.3" y="53.4" transform="rotate(-90 44.3 53.4)">R56</text>
<text x="47.8" y="50.4">C83</text>
<text x="54.4" y="50.4">4.7pF</text>
<text x="54.4" y="52">1608</text>
<text x="102.9" y="50.2" transform="rotate(-90 102.9 50.2)">R53</text>
<text x="112.9" y="48.8">1608</text>
<text x="163" y="53.4" transform="rotate(-90 163 53.4)">1KF</text>
<text x="163" y="48.6" transform="rotate(-90 163 48.6)">R54</text>
<text x="226.4" y="53.4" transform="rotate(-90 226.4 53.4)">1KF</text>
<text x="226.4" y="48.6" transform="rotate(-90 226.4 48.6)">R55</text>
<text x="44.3" y="58.3" transform="rotate(-90 44.3 58.3)">1KF</text>
<text x="102.9" y="55.1" transform="rotate(-90 102.9 55.1)">1KF</text>
<text x="111.2" y="71.5">S+3.3V</text>
<text x="171.4" y="69.9">S+3.3V</text>
<text x="51.1" y="74.8">S+3.3V</text>
<text x="57.6" y="82.9">U12C</text>
<text x="89.2" y="83.7">OP_PD6</text>
<text x="109.9" y="83.6">+</text>
<text x="117.8" y="79.7">U12B</text>
<text x="149.3" y="82.1">OP_PD7</text>
<text x="170.1" y="81.9">+</text>
<text x="177.9" y="78">U12A</text>
<text x="186" y="82.9">R57</text>
<text x="194.1" y="82.9">49R9</text>
<text x="199.4" y="82.6">PD_CUR7</text>
<text x="29" y="87">OP_PD5</text>
<text x="49.8" y="86.8">+</text>
<text x="65.7" y="87.8">R59</text>
<text x="73.9" y="87.8">49R9</text>
<text x="79.1" y="87.5">PD_CUR5</text>
<text x="109.9" y="86.8">-</text>
<text x="114.5" y="89.4">OPA4397</text>
<text x="125.9" y="84.5">R58</text>
<text x="134" y="84.5">49R9</text>
<text x="135.6" y="89.4">C81</text>
<text x="139.2" y="84.2">PD_CUR6</text>
<text x="170.1" y="85.2">-</text>
<text x="174.7" y="87.8">OPA4397</text>
<text x="195.8" y="87.8">C82</text>
<text x="49.8" y="90">-</text>
<text x="54.4" y="92.7">OPA4397</text>
<text x="75.5" y="92.7">C80</text>
<text x="134" y="94.3">1nF</text>
<text x="134" y="95.9">1608</text>
<text x="194.1" y="92.7">1nF</text>
<text x="194.1" y="94.3">1608</text>
<text x="73.9" y="97.5">1nF</text>
<text x="73.9" y="99.2">1608</text>
<text x="108" y="100.8">R64</text>
<text x="116.1" y="100.8">19.1K</text>
<text x="168.1" y="99.2">R63</text>
<text x="176.3" y="99.2">19.1K</text>
<text x="47.8" y="104.1">R65</text>
<text x="47.8" y="107.3">C87</text>
<text x="54.4" y="107.3">4.7pF</text>
<text x="56" y="104.1">19.1K</text>
<text x="104.5" y="107.1" transform="rotate(-90 104.5 107.1)">R66</text>
<text x="108" y="104.1">C88</text>
<text x="114.5" y="104.1">4.7pF</text>
<text x="114.5" y="105.7">1608</text>
<text x="164.6" y="105.5" transform="rotate(-90 164.6 105.5)">R67</text>
<text x="168.1" y="102.4">C89</text>
<text x="174.7" y="102.4">4.7pF</text>
<text x="174.7" y="104.1">1608</text>
<text x="44.3" y="110.3" transform="rotate(-90 44.3 110.3)">R68</text>
<text x="54.4" y="108.9">1608</text>
<text x="104.5" y="112" transform="rotate(-90 104.5 112)">1KF</text>
<text x="164.6" y="110.3" transform="rotate(-90 164.6 110.3)">1KF</text>
<text x="44.3" y="115.2" transform="rotate(-90 44.3 115.2)">1KF</text>
<text x="213.7" y="125.2">S+3.3V</text>
<text x="247.8" y="125.2">S+3.3V</text>
<text x="119.4" y="130">S+3.3V</text>
<text x="125.9" y="130">S+5V</text>
<text x="220.2" y="131.7">U10D</text>
<text x="254.3" y="131.7">U12D</text>
<text x="153.5" y="134.9">J9</text>
<text x="212.3" y="135.6">+</text>
<text x="246.5" y="135.6">+</text>
<text x="130.8" y="141.4">BD9</text>
<text x="130.8" y="138.2">BD8</text>
<text x="137.2" y="141.4">PZ1608D6002R0TF</text>
<text x="137.2" y="138.2">PZ1608D6002R0TF</text>
<text x="200" y="138.2">R87</text>
<text x="200" y="140.1">10KF</text>
<text x="212.3" y="138.8">-</text>
<text x="220.3" y="143.2">OPA4397</text>
<text x="246.5" y="138.8">-</text>
<text x="251" y="141.4">OPA4397</text>
<text x="67.3" y="144.7">S+3.3V</text>
<text x="100.4" y="147.3">OP_CLK</text>
<text x="100.4" y="148.9">OP_SDI</text>
<text x="200" y="149.6">R88</text>
<text x="50.3" y="154.3">100nF</text>
<text x="52.6" y="152.8">C59</text>
<text x="61.7" y="154.3">100nF</text>
<text x="64" y="152.8">C60</text>
<text x="100.4" y="150.5">OP_LE</text>
<text x="100.4" y="152.1">OP_OE</text>
<text x="106.7" y="155.8">PD_CUR7</text>
<text x="200" y="151.5">10KF</text>
<text x="51.1" y="156.1">1608</text>
<text x="62.5" y="156.1">1608</text>
<text x="106.7" y="160.7">PD_CUR4</text>
<text x="106.7" y="159">PD_CUR5</text>
<text x="106.7" y="157.4">PD_CUR6</text>
<text x="106.7" y="165.5">PD_CUR1</text>
<text x="106.7" y="163.9">PD_CUR2</text>
<text x="106.7" y="162.3">PD_CUR3</text>
<text x="226.8" y="167.3">- Unused OPAMP (REV 1.0)</text>
<text x="113.7" y="173.8">100nF</text>
<text x="115.9" y="172.3">C61</text>
<text x="129.8" y="172.3">C62</text>
<text x="130.6" y="173.8">100nF</text>
<text x="153.5" y="173.9">SFV20R-1STE1HLF</text>
<text x="114.5" y="175.6">1608</text>
<text x="130.8" y="175.6">1608</text>
<text x="220.2" y="185.3">Title</text>
<text x="220.2" y="190.2">Size</text>
<text x="221.8" y="191.8">A3</text>
<text x="226.6" y="190.2">Document Number</text>
<text x="226.6" y="191.8">TRF (2/2)</text>
<text x="273.8" y="190.2">Rev</text>
<text x="275.4" y="191.8">1.0</text>
<text x="220.2" y="195.1">Date:</text>
<text x="228.6" y="195.1">Wednesday, July 08, 2026</text>
<text x="252.7" y="195.1">Sheet</text>
<text x="260.8" y="195.1">5</text>
<text x="265.7" y="195.1">of</text>
<text x="270.5" y="195.1">6</text>
</g>
<g font-size="1.2">
<text x="40.3" y="9.7">5</text>
<text x="93.3" y="9.7">4</text>
<text x="146.4" y="9.7">3</text>
<text x="199.5" y="9.7">2</text>
<text x="252.6" y="9.7">1</text>
<text x="12.5" y="34.4">D</text>
<text x="279.6" y="34.4">D</text>
<text x="12.5" y="81.1">C</text>
<text x="279.6" y="81.1">C</text>
<text x="12.5" y="127.8">B</text>
<text x="279.6" y="127.8">B</text>
<text x="12.5" y="174.5">A</text>
<text x="279.6" y="174.5">A</text>
<text x="40.3" y="198">5</text>
<text x="93.3" y="198">4</text>
<text x="146.4" y="198">3</text>
<text x="199.5" y="198">2</text>
<text x="252.6" y="198">1</text>
</g>
<text font-size="1.1" x="223.4" y="167.3">추가</text>
</svg>
